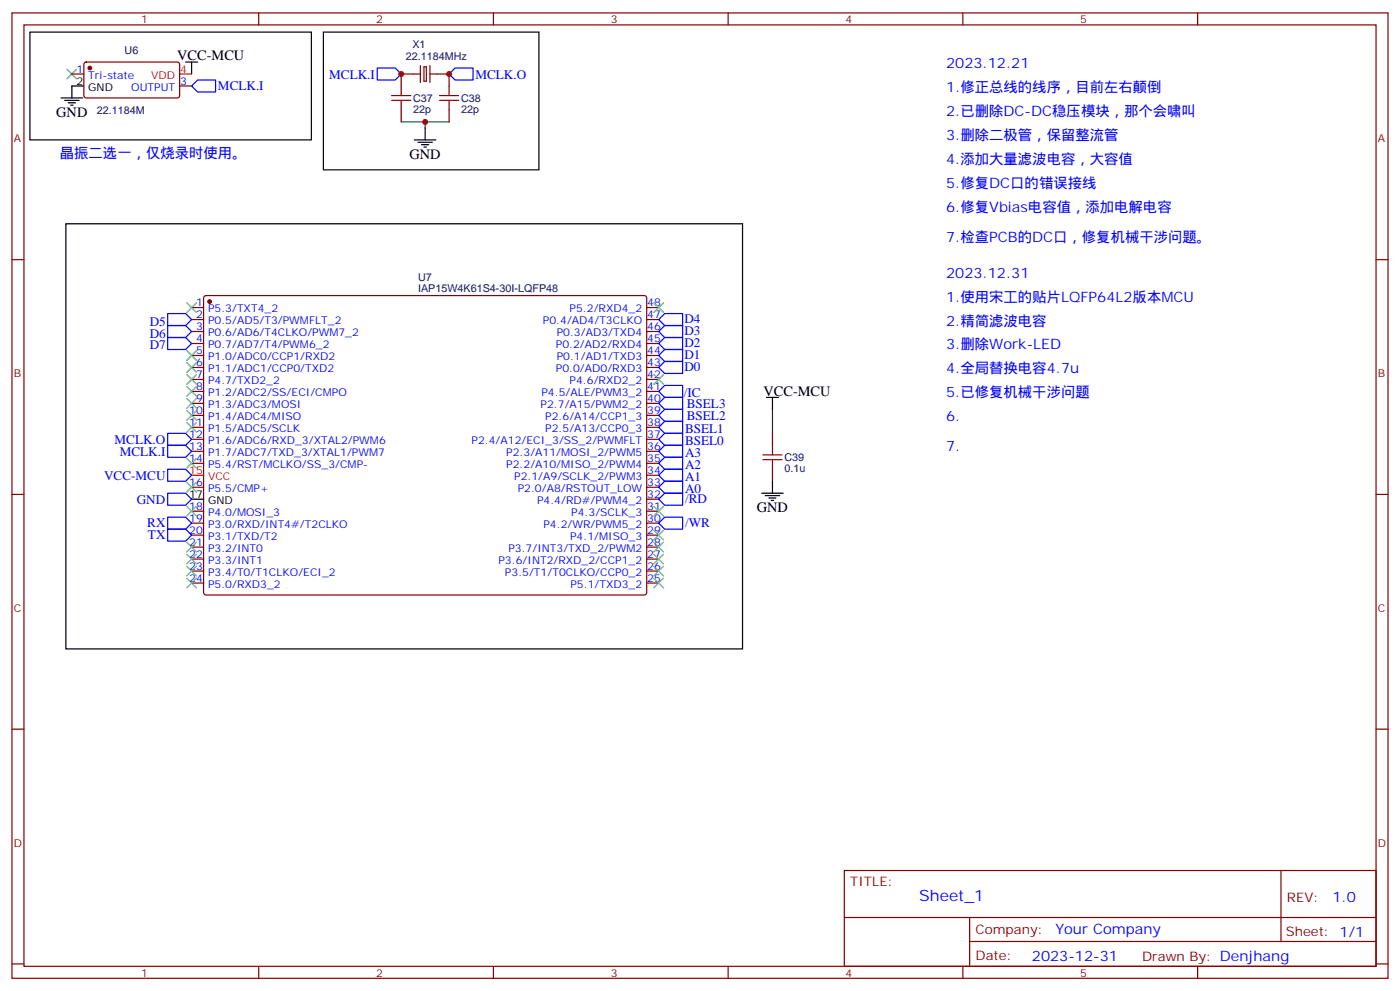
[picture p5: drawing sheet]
<svg xmlns="http://www.w3.org/2000/svg" width="412mm" height="292mm" viewBox="0 0 412 292" stroke-linecap="round" stroke-linejoin="round" font-family="sans-serif">
<g fill="none" stroke="#870000" stroke-width=".35">
<path d="M3.5 3.8h405.4v284.3h-405.4zM7.1 7.3h398.2v277.3h-398.2zM24.9 18.5l.5-.2h27.1l.4 .7v9.4l-.7 .5-27.1-.1-.4-.6v-9.2zM76.2 3.8v3.5M123.8 19.3v5M124.9 19.7h.7v4.2h-.7zM126.6 19.3v5M145.3 3.8v3.5M214.5 3.8v3.5M283.6 3.8v3.5M352.8 3.8v3.5M21.2 21.8h3.5"/>
<path d="M52.9 25.3h3.5M118.2 32.4v3.5M123.8 21.8h-5.6v3.5M126.6 21.8h5.7v3.5M132.3 32.4v3.5M3.5 76.5h3.6M405.3 76.5h3.6M56.4 90.6h3.6M56.4 94.1h3.6M56.4 97.6h3.6M60.2 87.3l.5-.2h129.4l.4 .7-.1 87-.6 .5-129.4-.1-.4-.6v-86.8zM190.5 90.6h3.5"/>
<path d="M190.5 94.1h3.5M190.5 97.6h3.5M56.4 101.2h3.6M56.4 104.7h3.6M56.4 108.2h3.6M56.4 111.8h3.6M56.4 115.3h3.6M56.4 118.8h3.6M190.5 101.2h3.5M190.5 104.7h3.5M190.5 108.2h3.5M190.5 111.8h3.5"/>
<path d="M190.5 115.3h3.5M190.5 118.8h3.5M56.4 122.3h3.6M56.4 125.9h3.6M56.4 129.4h3.6M56.4 132.9h3.6M56.4 136.5h3.6M190.5 122.3h3.5M190.5 125.9h3.5M190.5 129.4h3.5M190.5 132.9h3.5M190.5 136.5h3.5"/>
<path d="M190.5 140h3.5M227.5 127.6v3.6M227.5 138.2v3.5M3.5 145.6h3.6M56.4 143.5h3.6M56.4 150.6h3.6M56.4 154.1h3.6M56.4 157.6h3.6M190.5 143.5h3.5M190.5 150.6h3.5M190.5 154.1h3.5M190.5 157.6h3.5"/>
<path d="M190.5 147h3.5M405.3 145.6h3.6M56.4 161.1h3.6M56.4 164.7h3.6M56.4 168.2h3.6M56.4 171.7h3.6M190.5 161.1h3.5M190.5 164.7h3.5M190.5 168.2h3.5M190.5 171.7h3.5M3.5 214.8h3.6M405.3 214.8h3.6"/>
<path d="M248.7 256.4h156.6v28.2h-156.6zM377.3 256.4v20.9M248.7 270.2h156.5M285.6 277.3h119.6M285.6 270.2v14.2M3.5 283.9h3.6M76.2 284.6v3.5M145.3 284.6v3.5M214.5 284.6v3.5M283.6 284.6v3.5M352.8 284.6v3.5M405.3 283.9h3.6"/>
</g>
<g fill="none" stroke="#000" stroke-width=".35">
<path d="M8.8 9.5h82.9v31.7h-82.9zM54.7 18.3h3.5M56.4 18.3v3.5M95.2 9.5h63.5v40.5h-63.5zM18 28.9h6.3M19 29.6h4.3M20.1 30.3h2.1M20.8 31h.7M24.7 25.3h-3.5v3.6M125.2 37.7v3.5M122.1 41.2h6.3M123.1 41.9h4.3"/>
<path d="M124.2 42.6h2.1M124.9 43.3h.7M19.4 65.9h199.3v125.2h-199.3zM225.8 117.1h3.5M227.5 117.1v3.5M56.4 147h3.6M224.4 145.3h6.3M225.4 146h4.3M226.5 146.7h2.1M227.2 147.4h.7M227.5 141.7v3.6"/>
</g>
<path d="M118.2 35.9h7v1.8M125.2 35.9h7.1M227.5 120.6v7" fill="none" stroke="#008700" stroke-width=".35"/>
<path d="M115.4 29.6h5.6M115.4 28.2h5.6M118.2 25.3v2.9M118.2 29.6v2.8M129.5 29.6h5.6M129.5 28.2h5.6M132.3 25.3v2.9M132.3 29.6v2.8M224.7 135.4h5.7M224.7 134h5.7M227.5 131.2v2.8M227.5 135.4v2.8" fill="none" stroke="#a10000" stroke-width=".35"/>
<g fill="none" stroke="#00f" stroke-width=".35">
<path d="M58.2 23.6h5.3v3.5h-5.3l-1.8-1.8zM111.1 20h5.3l1.8 1.8-1.8 1.8h-5.3zM134.1 20h5.2v3.6h-5.2l-1.8-1.8zM49.4 99.4h5.3l1.7 1.8-1.7 1.7h-5.3zM49.4 95.9h5.3l1.7 1.7-1.7 1.8h-5.3zM49.4 92.4h5.3l1.7 1.7-1.7 1.8h-5.3zM194 97.6l1.8-1.7h5.3v3.5h-5.3zM194 94.1l1.8-1.7h5.3v3.5h-5.3zM194 108.2l1.8-1.7h5.3v3.5h-5.3zM194 104.7l1.8-1.8h5.3v3.6h-5.3zM194 101.2l1.8-1.8h5.3v3.5h-5.3zM194 118.8l1.8-1.7h5.3v3.5h-5.3z"/>
<path d="M195.8 113.5h5.3v3.6h-5.3l-1.8-1.8zM49.4 131.2h5.3l1.7 1.7-1.7 1.8h-5.3zM49.4 127.6h5.3l1.7 1.8-1.7 1.8h-5.3zM49.4 138.2h5.3l1.7 1.8-1.7 1.7h-5.3zM194 140l1.8-1.8h5.3v3.5h-5.3zM194 136.5l1.8-1.8h5.3v3.5h-5.3zM194 132.9l1.8-1.7h5.3v3.5h-5.3zM194 129.4l1.8-1.8h5.3v3.6h-5.3zM194 125.9l1.8-1.8h5.3v3.5h-5.3zM194 122.3l1.8-1.7h5.3v3.5h-5.3zM49.4 145.3h5.3l1.7 1.7-1.7 1.8h-5.3zM49.4 152.3h5.3l1.7 1.8-1.7 1.8h-5.3z"/>
<path d="M49.4 155.9h5.3l1.7 1.7-1.7 1.8h-5.3zM194 143.5l1.8-1.8h5.3v3.6h-5.3zM195.8 145.3h5.3v3.5h-5.3l-1.8-1.8zM195.8 152.3h5.3v3.6h-5.3l-1.8-1.8z"/>
</g>
<g fill="none" stroke="#3c3" stroke-width=".35">
<path d="M19.8 20.4l2.8 2.8M22.6 20.4l-2.8 2.8M55 89.2l2.9 2.8M57.9 89.2l-2.9 2.8M192.6 89.2l2.8 2.8M195.4 89.2l-2.8 2.8M55 103.3l2.9 2.8M55 106.8l2.9 2.8M55 110.3l2.9 2.9M55 113.9l2.9 2.8M55 117.4l2.9 2.8M57.9 103.3l-2.9 2.8"/>
<path d="M57.9 106.8l-2.9 2.8M57.9 110.3l-2.9 2.9M57.9 113.9l-2.9 2.8M57.9 117.4l-2.9 2.8M192.6 110.3l2.8 2.9M195.4 110.3l-2.8 2.9M55 124.5l2.9 2.8M55 120.9l2.9 2.9M55 135l2.9 2.9M57.9 124.5l-2.9 2.8M57.9 120.9l-2.9 2.9M57.9 135l-2.9 2.9"/>
<path d="M55 159.7l2.9 2.9M55 142.1l2.9 2.8M55 149.2l2.9 2.8M57.9 159.7l-2.9 2.9M57.9 142.1l-2.9 2.8M57.9 149.2l-2.9 2.8M192.6 159.7l2.8 2.9M192.6 156.2l2.8 2.8M192.6 149.2l2.8 2.8M195.4 159.7l-2.8 2.9M195.4 156.2l-2.8 2.8M195.4 149.2l-2.8 2.8"/>
<path d="M55 166.8l2.9 2.8M55 163.3l2.9 2.8M55 170.3l2.9 2.8M57.9 166.8l-2.9 2.8M57.9 163.3l-2.9 2.8M57.9 170.3l-2.9 2.8M192.6 163.3l2.8 2.8M192.6 170.3l2.8 2.8M192.6 166.8l2.8 2.8M195.4 163.3l-2.8 2.8M195.4 170.3l-2.8 2.8M195.4 166.8l-2.8 2.8"/>
</g>
<path d="M52.9 21.8h3.5M56.4 140h3.6" fill="none" stroke="#f00" stroke-width=".35"/>
<g fill="#870000" stroke="#870000" stroke-width=".35">
<circle cx="26.5" cy="20" r=".53"/>
<circle cx="61.7" cy="88.8" r=".53"/>
</g>
<g fill="#c00">
<circle cx="125.2" cy="35.9" r=".88"/>
<circle cx="132.3" cy="21.8" r=".88"/>
<circle cx="118.2" cy="21.8" r=".88"/>
</g>
<text font-size="4.6" fill="#00f" x="270.8" y="265.4">Sheet_1</text>
<g font-size="4.2">
<text x="52.2" y="17.6">VCC-MCU</text>
<text x="16.6" y="34.5">GND</text>
<text x="120.6" y="46.8">GND</text>
<text x="224.9" y="116.7">VCC-MCU</text>
<text x="223" y="150.9">GND</text>
</g>
<g font-size="4.2" fill="#00f">
<text x="278.7" y="20">2023.12.21</text>
<text x="278.7" y="27.1">1.修正总线的线序，目前左右颠倒</text>
<text x="278.7" y="34.1">2.已删除DC-DC稳压模块，那个会啸叫</text>
<text x="278.7" y="41.2">3.删除二极管，保留整流管</text>
<text x="17.6" y="46.5">晶振二选一，仅烧录时使用。</text>
<text x="278.7" y="48.3">4.添加大量滤波电容，大容值</text>
<text x="278.7" y="55.3">5.修复DC口的错误接线</text>
<text x="278.7" y="62.4">6.修复Vbias电容值，添加电解电容</text>
<text x="278.7" y="71.2">7.检查PCB的DC口，修复机械干涉问题。</text>
<text x="278.7" y="81.8">2023.12.31</text>
<text x="278.7" y="88.8">1.使用宋工的贴片LQFP64L2版本MCU</text>
<text x="278.7" y="95.9">2.精简滤波电容</text>
<text x="278.7" y="102.9">3.删除Work-LED</text>
<text x="278.7" y="110">4.全局替换电容4.7u</text>
<text x="278.7" y="117.1">5.已修复机械干涉问题</text>
<text x="278.7" y="124.1">6.</text>
<text x="278.7" y="132.9">7.</text>
<text x="392.5" y="265.7">1.0</text>
<text x="310.9" y="275.2">Your Company</text>
<text x="304" y="283">2023-12-31</text>
</g>
<g font-size="3.9" fill="#00f">
<text x="97" y="23.4">MCLK.I</text>
<text x="140.1" y="23.4">MCLK.O</text>
<text x="64.2" y="26.6">MCLK.I</text>
<text x="44.1" y="95.9">D5</text>
<text x="201.6" y="95.2">D4</text>
<text x="44.1" y="99.4">D6</text>
<text x="201.6" y="98.7">D3</text>
<text x="44.1" y="102.9">D7</text>
<text x="201.6" y="105.8">D1</text>
<text x="201.6" y="102.2">D2</text>
<text x="201.6" y="109.3">D0</text>
<text x="201.4" y="117.1">/IC</text>
<text x="202.3" y="123.6">BSEL2</text>
<text x="202.3" y="120.1">BSEL3</text>
<text x="33.7" y="130.7">MCLK.O</text>
<text x="201.8" y="131">BSEL0</text>
<text x="201.8" y="127.4">BSEL1</text>
<text x="35.3" y="134.2">MCLK.I</text>
<text x="201.8" y="134.6">A3</text>
<text x="30.7" y="141.2">VCC-MCU</text>
<text x="201.8" y="141.6">A1</text>
<text x="201.8" y="138.1">A2</text>
<text x="40.3" y="148.3">GND</text>
<text x="201.8" y="148.3">/RD</text>
<text x="201.8" y="145.1">A0</text>
<text x="43.4" y="155.3">RX</text>
<text x="201.8" y="155.3">/WR</text>
<text x="43.6" y="158.9">TX</text>
</g>
<g font-size="3.9" fill="#800">
<text x="250.5" y="261">TITLE:</text>
<text x="379.1" y="265.7">REV:</text>
<text x="287.4" y="275.2">Company:</text>
<text x="378.7" y="275.8">Sheet: 1/1</text>
<text x="287.4" y="282.9">Date:</text>
<text x="336.4" y="282.9">Draw</text>
<text x="346.6" y="282.9">n By: Denjhang</text>
</g>
<g font-size="3.2" fill="#800">
<text x="41.6" y="6.8">1</text>
<text x="110.8" y="6.8">2</text>
<text x="179.9" y="6.8">3</text>
<text x="249.1" y="6.8">4</text>
<text x="318.2" y="6.8">5</text>
<text x="4.1" y="41.9">A</text>
<text x="405.9" y="41.9">A</text>
<text x="4.1" y="111.1">B</text>
<text x="405.9" y="111.1">B</text>
<text x="4.1" y="180.2">C</text>
<text x="405.9" y="180.2">C</text>
<text x="4.1" y="249.3">D</text>
<text x="405.9" y="249.3">D</text>
<text x="41.6" y="287.6">1</text>
<text x="110.8" y="287.6">2</text>
<text x="179.9" y="287.6">3</text>
<text x="249.1" y="287.6">4</text>
<text x="318.2" y="287.6">5</text>
</g>
<g font-size="3.2" fill="#000080">
<text x="36.7" y="15.9">U6</text>
<text x="119.6" y="17.7">22.1184MHz</text>
<text x="121.5" y="14.1">X1</text>
<text x="28.5" y="33.5">22.1184M</text>
<text x="121.7" y="33.2">22p</text>
<text x="121.7" y="30">C37</text>
<text x="135.8" y="33.2">22p</text>
<text x="135.8" y="30">C38</text>
<text x="123.1" y="82.8">U7</text>
<text x="123.1" y="86">IAP15W4K61S4-30I-LQFP48</text>
<text x="231.1" y="135.8">C39</text>
<text x="231.1" y="139">0.1u</text>
</g>
<g font-size="3.2" fill="#00f">
<text x="22.5" y="21.4">1</text>
<text x="26" y="23.2">Tri-state</text>
<text x="38.6" y="26.7">OUTPUT</text>
<text x="53.1" y="25">3</text>
<text x="57.8" y="90.2">1</text>
<text x="57.8" y="93.8">2</text>
<text x="61.3" y="92">P5.3/TXT4_2</text>
<text x="61.3" y="95.5">P0.5/AD5/T3/PWMFLT_2</text>
<text x="159.9" y="95.5">P0.4/AD4/T3CLKO</text>
<text x="167.8" y="92">P5.2/RXD4_2</text>
<text x="190.7" y="93.8">47</text>
<text x="190.7" y="90.2">48</text>
<text x="57.8" y="97.3">3</text>
<text x="57.8" y="100.8">4</text>
<text x="61.3" y="99.1">P0.6/AD6/T4CLKO/PWM7_2</text>
<text x="164" y="99.1">P0.3/AD3/TXD4</text>
<text x="190.7" y="100.8">45</text>
<text x="190.7" y="97.3">46</text>
<text x="57.8" y="104.4">5</text>
<text x="57.8" y="107.9">6</text>
<text x="61.3" y="102.6">P0.7/AD7/T4/PWM6_2</text>
<text x="61.3" y="106.1">P1.0/ADC0/CCP1/RXD2</text>
<text x="163.7" y="102.6">P0.2/AD2/RXD4</text>
<text x="164" y="106.1">P0.1/AD1/TXD3</text>
<text x="190.7" y="107.9">43</text>
<text x="190.7" y="104.4">44</text>
<text x="57.8" y="111.4">7</text>
<text x="61.3" y="109.6">P1.1/ADC1/CCP0/TXD2</text>
<text x="61.3" y="113.2">P4.7/TXD2_2</text>
<text x="163.7" y="109.6">P0.0/AD0/RXD3</text>
<text x="167.8" y="113.2">P4.6/RXD2_2</text>
<text x="190.7" y="111.4">42</text>
<text x="57.8" y="114.9">8</text>
<text x="57.8" y="118.5">9</text>
<text x="61.3" y="116.7">P1.2/ADC2/SS/ECI/CMPO</text>
<text x="159.5" y="116.7">P4.5/ALE/PWM3_2</text>
<text x="190.7" y="118.5">40</text>
<text x="190.7" y="114.9">41</text>
<text x="55.8" y="122">10</text>
<text x="55.8" y="125.5">11</text>
<text x="61.3" y="120.2">P1.3/ADC3/MOSI</text>
<text x="61.3" y="123.8">P1.4/ADC4/MISO</text>
<text x="159.2" y="120.2">P2.7/A15/PWM2_2</text>
<text x="160.6" y="123.8">P2.6/A14/CCP1_3</text>
<text x="190.7" y="125.5">38</text>
<text x="190.7" y="122">39</text>
<text x="55.8" y="129">12</text>
<text x="61.3" y="127.3">P1.5/ADC5/SCLK</text>
<text x="61.3" y="130.8">P1.6/ADC6/RXD_3/XTAL2/PWM6</text>
<text x="138.9" y="130.8">P2.4/A12/ECI_3/SS_2/PWMFLT</text>
<text x="160.6" y="127.3">P2.5/A13/CCP0_3</text>
<text x="190.7" y="129">37</text>
<text x="55.8" y="132.6">13</text>
<text x="55.8" y="136.1">14</text>
<text x="61.3" y="134.3">P1.7/ADC7/TXD_3/XTAL1/PWM7</text>
<text x="61.3" y="137.9">P5.4/RST/MCLKO/SS_3/CMP-</text>
<text x="149.1" y="137.9">P2.2/A10/MISO_2/PWM4</text>
<text x="149.1" y="134.3">P2.3/A11/MOSI_2/PWM5</text>
<text x="190.7" y="136.1">35</text>
<text x="190.7" y="132.6">36</text>
<text x="55.8" y="143.2">16</text>
<text x="151.5" y="141.4">P2.1/A9/SCLK_2/PWM3</text>
<text x="190.7" y="143.2">33</text>
<text x="190.7" y="139.6">34</text>
<text x="61.3" y="144.9">P5.5/CMP+</text>
<text x="152.5" y="144.9">P2.0/A8/RSTOUT_LOW</text>
<text x="158.2" y="148.4">P4.4/RD#/PWM4_2</text>
<text x="190.7" y="146.7">32</text>
<text x="55.8" y="150.2">18</text>
<text x="55.8" y="153.7">19</text>
<text x="61.3" y="152">P4.0/MOSI_3</text>
<text x="61.3" y="155.5">P3.0/RXD/INT4#/T2CLKO</text>
<text x="160.1" y="155.5">P4.2/WR/PWM5_2</text>
<text x="168.3" y="152">P4.3/SCLK_3</text>
<text x="190.7" y="153.7">30</text>
<text x="190.7" y="150.2">31</text>
<text x="55.8" y="157.3">20</text>
<text x="55.8" y="160.8">21</text>
<text x="61.3" y="159">P3.1/TXD/T2</text>
<text x="167.9" y="159">P4.1/MISO_3</text>
<text x="190.7" y="160.8">28</text>
<text x="190.7" y="157.3">29</text>
<text x="55.8" y="164.3">22</text>
<text x="55.8" y="167.9">23</text>
<text x="61.3" y="162.6">P3.2/INT0</text>
<text x="61.3" y="166.1">P3.3/INT1</text>
<text x="146.8" y="166.1">P3.6/INT2/RXD_2/CCP1_2</text>
<text x="149.7" y="162.6">P3.7/INT3/TXD_2/PWM2</text>
<text x="190.7" y="167.9">26</text>
<text x="190.7" y="164.3">27</text>
<text x="55.8" y="171.4">24</text>
<text x="61.3" y="169.6">P3.4/T0/T1CLKO/ECI_2</text>
<text x="61.3" y="173.1">P5.0/RXD3_2</text>
<text x="148.8" y="169.6">P3.5/T1/T0CLKO/CCP0_2</text>
<text x="168" y="173.1">P5.1/TXD3_2</text>
<text x="190.7" y="171.4">25</text>
</g>
<g font-size="3.2" fill="#f00">
<text x="44.6" y="23.2">VDD</text>
<text x="53.1" y="21.4">4</text>
<text x="55.8" y="139.6">15</text>
<text x="61.3" y="141.4">VCC</text>
</g>
<g font-size="3.2">
<text x="22.5" y="25">2</text>
<text x="26" y="26.7">GND</text>
<text x="55.8" y="146.7">17</text>
<text x="61.3" y="148.4">GND</text>
</g>
</svg>
